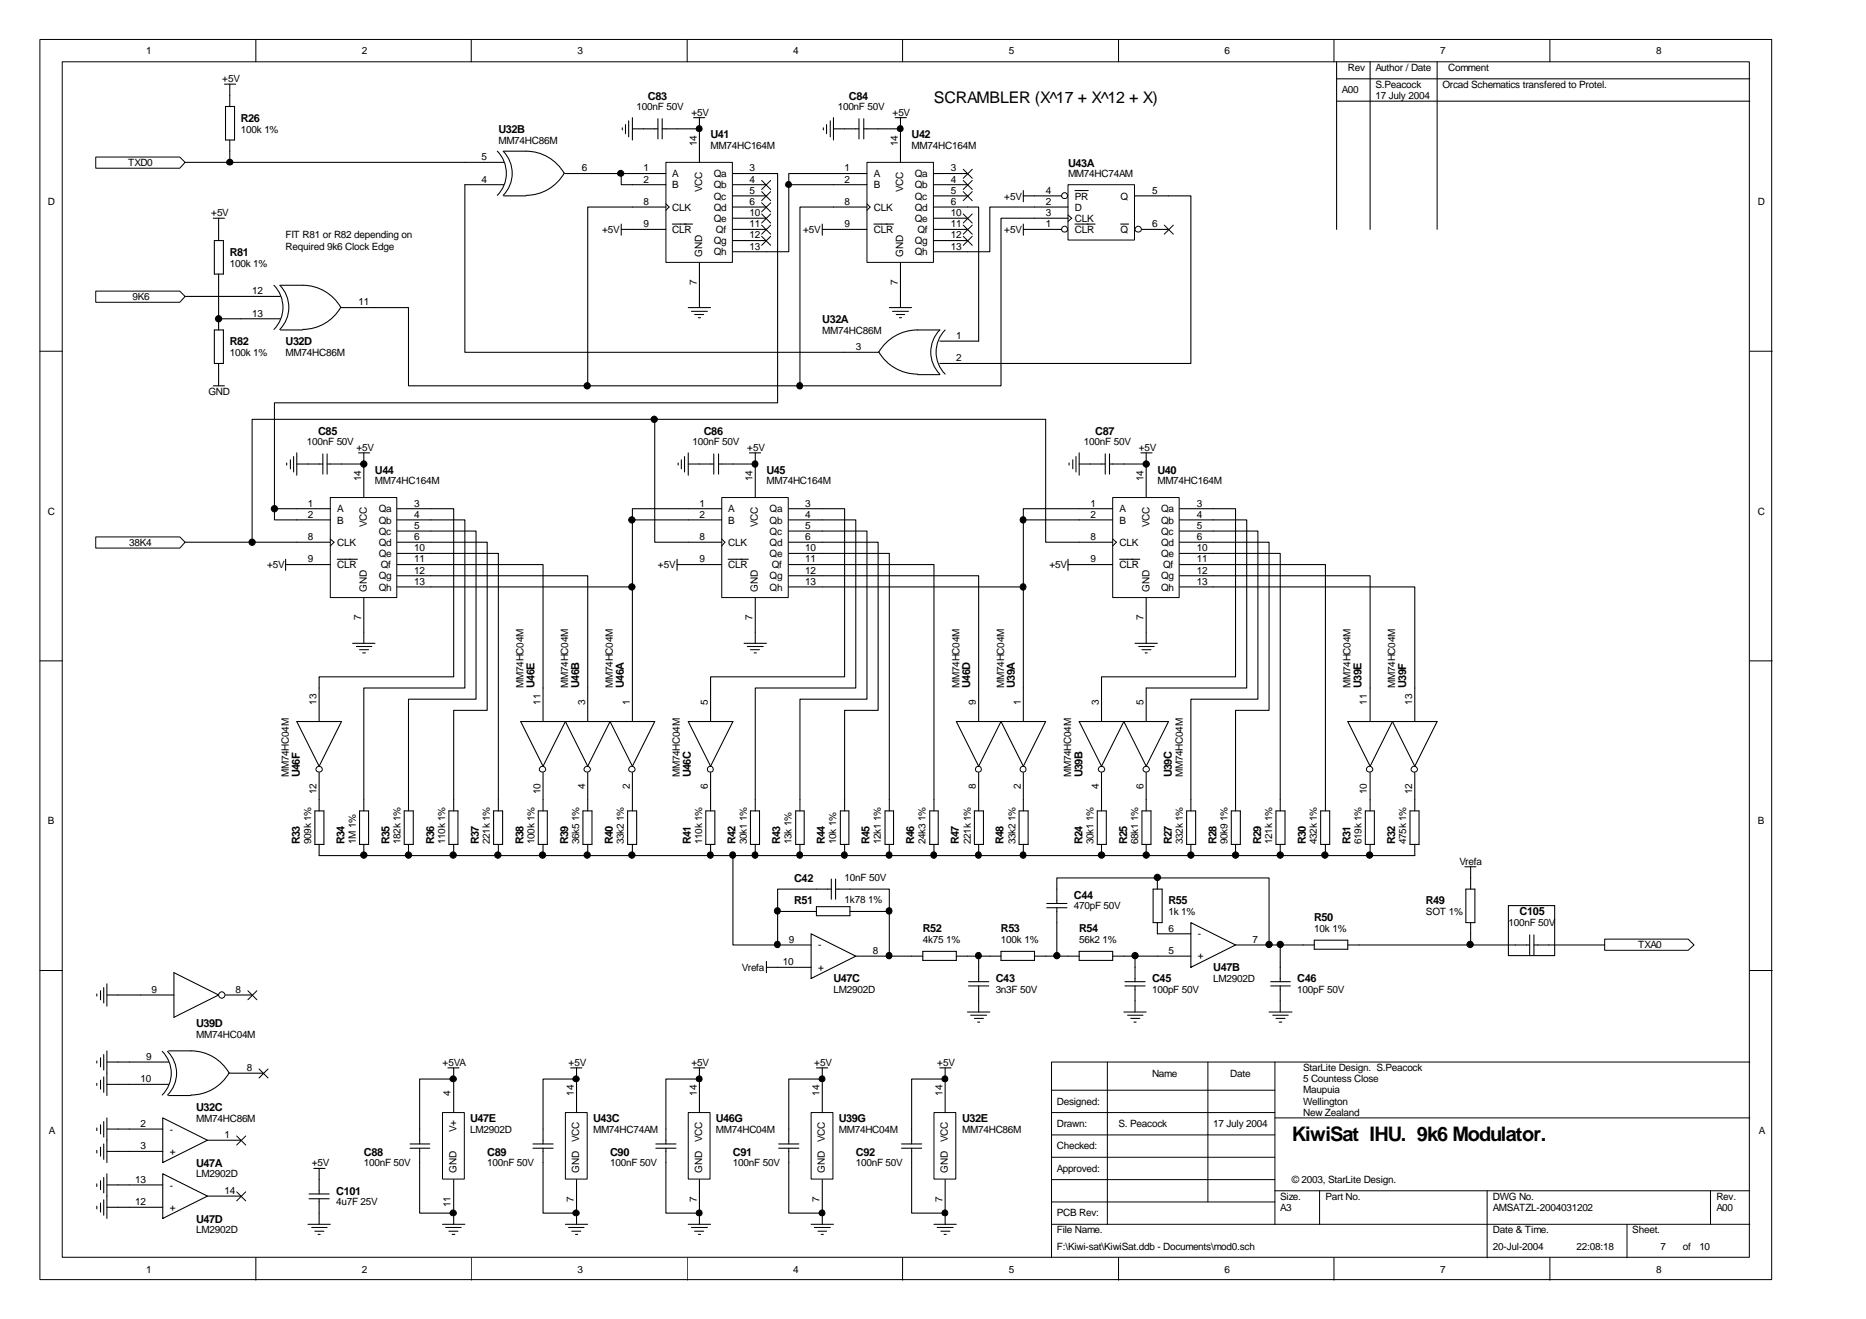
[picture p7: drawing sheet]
<svg xmlns="http://www.w3.org/2000/svg" width="297mm" height="210mm" viewBox="0 0 297 210" stroke-linecap="round" stroke-linejoin="round" font-family="sans-serif">
<g fill="none" stroke="#000" stroke-width=".16">
<path d="M6.3 6.3h275.7v197.3h-275.7zM9.9 9.8h268.6v190.3h-268.6zM40.7 6.3v3.5M75 6.3v3.5M109.4 6.3v3.5M143.7 6.3v3.5M178.1 6.3v3.5M212.3 6.3v3.5M228.8 9.8v26.7M246.7 6.3v3.5M6.3 55.9h3.6M278.6 55.9h3.5"/>
<path d="M6.3 105.2h3.6M278.6 105.2h3.5M6.3 154.4h3.6M278.6 154.4h3.5M167.4 173.5h35.5M167.4 177.1h35.5M176.3 169v25.8M192.3 169v22.3M202.9 177.9h75.7M202.9 169v25.8M278.6 169h-111.2v31.2M167.4 184.2h35.5"/>
<path d="M167.4 180.6h35.5M167.4 187.7h35.5M167.4 191.3h35.5M167.4 194.8h111.2M202.9 189.5h75.7M210.1 189.5v5.3M236.7 189.5v10.7M259 194.8v5.4M272.3 189.5v5.3M40.7 200.2v3.5M75 200.2v3.5M109.4 200.2v3.5"/>
<path d="M143.7 200.2v3.5M178.1 200.2v3.5M212.3 200.2v3.5M246.7 200.2v3.5"/>
</g>
<path d="M212.8 9.8v26.7M212.8 12.5h65.8M218.1 9.8v26.7" fill="none" stroke="#000" stroke-width=".17"/>
<g fill="#fff" stroke="#000" stroke-width=".16">
<path d="M15.2 85.4h13.4l.9 .9-.9 .9h-13.4z" fill-rule="evenodd"/>
<path d="M15.2 25h13.4l.9 .8-.9 1h-13.4z" fill-rule="evenodd"/>
<path d="M255.4 149.5h13.3l1 .9-1 .8h-13.3z" fill-rule="evenodd"/>
<path d="M15.2 46.3h13.4l.9 .9-.9 .9h-13.4z" fill-rule="evenodd"/>
</g>
<path d="M106.1 25.9h10.5v15.9h-10.5z" fill="#fff"/>
<path d="M106 25.8h10.6v16h-10.6zM106 32.4l.5 .5-.5 .6" fill="none" stroke="#000" stroke-width=".16"/>
<g fill="none" stroke="#000" stroke-width=".17">
<path d="M99.6 19.8v1.5M100.1 19.2v2.6M100.7 18.7v3.6M104.7 18.9v3.2M105.4 18.9v3.2M110.4 18.7h1.8M111.3 18.7v7.1M99.1 20.3v.4M100.7 27.6h5.3M100.7 29.4h5.3M100.7 32.9h5.3M100.7 36.5h5.3"/>
<path d="M100.7 20.5h4M105.4 20.5h5.9M107 35.7h3.2M116.7 27.6h5.3M116.7 29.4h5.3M116.7 32.9h5.3M116.7 36.5h5.3M116.7 31.2h5.3M116.7 34.7h5.3M116.7 38.3h5.3M109.6 49h3.5M110.1 49.5h2.5"/>
<path d="M110.6 50.1h1.4M111.2 50.6h.3M111.3 41.8v7.2M116.7 40.1h5.3"/>
</g>
<path d="M138.1 25.9h10.5v15.9h-10.5z" fill="#fff"/>
<g fill="none" stroke="#000" stroke-width=".16">
<path d="M121.2 28.7l1.5 1.5M121.2 30.5l1.5 1.4M121.2 32.3l1.5 1.4M121.2 34.1l1.5 1.4M121.2 35.8l1.5 1.5M121.2 37.6l1.5 1.4M122.7 28.7l-1.5 1.5M122.7 30.5l-1.5 1.4M122.7 32.3l-1.5 1.4M122.7 34.1l-1.5 1.4M122.7 35.8l-1.5 1.5M122.7 37.6l-1.5 1.4"/>
<path d="M138 25.8h10.6v16h-10.6zM138 32.4l.5 .5-.5 .6M153.3 26.9l1.5 1.5M153.3 28.7l1.5 1.5M153.3 30.5l1.5 1.4M153.3 34.1l1.5 1.4M153.3 35.8l1.5 1.5M153.3 37.6l1.5 1.4M154.8 26.9l-1.5 1.5M154.8 28.7l-1.5 1.5M154.8 30.5l-1.5 1.4M154.8 34.1l-1.5 1.4"/>
<path d="M154.8 35.8l-1.5 1.5M154.8 37.6l-1.5 1.4"/>
</g>
<g fill="none" stroke="#000" stroke-width=".17">
<path d="M35.7 13.4h1.8M35.9 16.9h1.4v5.4h-1.4zM36.6 13.4v3.5M131.6 19.8v1.5M132.2 19.2v2.6M132.7 18.7v3.6M136.7 18.9v3.2M137.5 18.9v3.2M142.5 18.7h1.8M143.3 18.7v7.1M29.5 25.8h50.7M36.6 22.3v3.5"/>
<path d="M74 29.4h6.2M79.2 24.1a5 5 0 0 1 0 7M80.1 24.1a5 5 0 0 1 0 7M80.2 24.1a13.4 13.4 0 0 1 6 .4 7.1 7.1 0 0 1 3.6 3.1M80.2 31.2h3.5M89.8 27.5a7 7 0 0 1-6.1 3.6M90 27.6h10.7M98.9 27.6v1.8h1.8M98.9 36.5h1.8M98.9 35.7v1.7M122 27.6h1.8v36.5h-80.1v18.6h3.5M125.6 29.4h12.4"/>
<path d="M130.9 36.5h7.1M130.9 35.7v1.7M131.1 20.3v.4M132.7 20.5h4M137.5 20.5h5.8M138 27.6h-12.4v12.5h-3.6M138 32.9h-10.7v28.5M139.1 35.7h3.1M148.7 27.6h5.3M148.7 29.4h5.3M148.7 32.9h5.3M148.7 36.5h5.3"/>
<path d="M148.7 31.2h5.3M148.7 34.7h5.3M148.7 38.3h5.3M38.4 47.2h6.2M38.4 50.7h6.2M43.6 45.4a5 5 0 0 1 0 7M44.5 45.4a5 5 0 0 1 0 7M44.6 45.4a13.4 13.4 0 0 1 6 .4 7.1 7.1 0 0 1 3.7 3.2M44.6 52.5h3.6M54.3 48.9a7 7 0 0 1-6.1 3.5M54.4 49h5.3M134.5 56.1h5.3"/>
<path d="M139.9 56.1a7.1 7.1 0 0 1 6.1-3.6h3.6a5 5 0 0 0 0 7M139.9 56a7.1 7.1 0 0 0 6.1 3.5M141.6 49h3.5M142.1 49.5h2.5M142.7 50.1h1.3M143.2 50.6h.3M143.3 41.8v7.2M146 59.6h3.6M148.7 40.1h5.3M149.6 54.3h6.2M149.6 57.8h6.2M150.5 52.5a5 5 0 0 0 0 7"/>
</g>
<path d="M148.8 177.1h3.3v10.5h-3.3z" fill="#fff"/>
<path d="M148.7 177.1h3.4v10.5h-3.4z" fill="none" stroke="#000" stroke-width=".16"/>
<g fill="none" stroke="#000" stroke-width=".17">
<path d="M34 34.7h1.7M34.1 38.3h1.5v5.3h-1.5zM34.8 34.7v3.6M74 29.4v26.7h60.5M100.7 32.9h-7.1v28.5M164.7 34.7h-5.4v26.7h-94.3v-12.4h-5.3M29.5 47.2h8.9M34.1 52.5h1.5v5.3h-1.5zM34.8 43.6v7.1h3.6M34.8 50.7v1.8M34.8 57.8v3.6M34 61.4h1.7"/>
<path d="M149.6 169.9h1.8M150.5 171.7h-5.4v10.3M150.5 169.9v7.2M143.5 182.7h3.2M143.5 182h3.2M145.1 182.7v10.4h5.4M148.7 194.8h3.5M149.2 195.3h2.5M149.8 195.9h1.4M150.3 196.4h.3M150.5 187.7v7.1"/>
</g>
<path d="M170.1 29.5h10.5v8.7h-10.5z" fill="#fff"/>
<g fill="none" stroke="#000" stroke-width=".16">
<path d="M170 29.4h10.6v8.8h-10.6zM170 34.2l.6 .5-.6 .5M185.3 35.8l1.5 1.5M186.8 35.8l-1.5 1.5"/>
<circle cx="169.5" cy="36.5" r=".47"/>
<circle cx="169.5" cy="31.1" r=".47"/>
<circle cx="181.2" cy="36.5" r=".48"/>
</g>
<path d="M154 32.9h1.8v21.4M162.9 31.2h6.1M162.9 36.5h6.1M162.9 30.3v1.8M162.9 35.7v1.7M164.7 34.7h5.3M170 32.9h-12.4v7.2h-3.6M171.1 30.3h2.1M171.1 35.7h3.2M178.4 35.7h1.3M180.7 31.2h8.9v26.6h-33.8M181.8 36.5h4.2" fill="none" stroke="#000" stroke-width=".17"/>
<path d="M52.7 79.3h10.5v15.8h-10.5z" fill="#fff"/>
<path d="M52.6 79.2h10.6v15.9h-10.6zM52.6 85.8l.6 .5-.6 .6" fill="none" stroke="#000" stroke-width=".16"/>
<g fill="none" stroke="#000" stroke-width=".17">
<path d="M45.6 73.7v.3M46.2 73.2v1.4M46.7 72.7v2.4M47.2 73.8h4.2M47.2 72.1v3.5M51.4 72.2v3.3M52.1 73.8h5.8M52.1 72.2v3.3M57.1 72.1h1.7M57.9 72.1v7.1M166.5 66.7h-126.4v19.6M29.5 86.3h23.1"/>
<path d="M43.7 81h8.9M45.5 89.8h7.1M45.5 89v1.8M47.2 82.7h5.4M53.7 89h3.2M57.9 95.2v7.2M63.2 81h5.4M63.2 82.7h5.4M63.2 86.3h5.4M63.2 89.8h5.4M63.2 84.5h5.4M63.2 88.1h5.4"/>
<path d="M63.2 91.6h5.4M63.2 93.4h5.4M56.1 102.4h3.6M56.7 102.9h2.5M57.2 103.4h1.5M57.7 103.9h.5"/>
</g>
<path d="M115 79.3h10.5v15.8h-10.5z" fill="#fff"/>
<path d="M114.9 79.2h10.6v15.9h-10.6zM114.9 85.8l.5 .5-.5 .6" fill="none" stroke="#000" stroke-width=".16"/>
<g fill="none" stroke="#000" stroke-width=".17">
<path d="M107.9 73.7v.3M108.5 73.2v1.4M109 72.7v2.4M109.6 73.8h4M109.6 72.1v3.5M113.6 72.2v3.3M114.4 73.8h5.8M114.4 72.2v3.3M119.3 72.1h1.8M120.2 72.1v7.1M107.8 89.8h7.1M107.8 89v1.8"/>
<path d="M109.6 82.7h5.3M109.6 86.3h5.3M114.9 81h-14.2v12.4h-32.1M115.9 89h3.2M120.2 95.2v7.2M125.6 81h5.3M125.6 82.7h5.3M125.6 86.3h5.3M125.6 89.8h5.3M125.6 84.5h5.3M125.6 88.1h5.3M125.6 91.6h5.3"/>
<path d="M125.6 93.4h5.3M118.4 102.4h3.6M119 102.9h2.5M119.5 103.4h1.4M120.1 103.9h.3"/>
</g>
<path d="M177.2 79.3h10.5v15.8h-10.5z" fill="#fff"/>
<g fill="none" stroke="#000" stroke-width=".16">
<path d="M177.1 79.2h10.6v15.9h-10.6zM177.1 85.8l.6 .5-.6 .6"/>
<circle cx="50.8" cy="122.4" r=".48"/>
<circle cx="86.4" cy="122.4" r=".48"/>
<circle cx="93.5" cy="122.4" r=".48"/>
<circle cx="100.6" cy="122.4" r=".48"/>
<circle cx="113.1" cy="122.4" r=".47"/>
<circle cx="155.7" cy="122.4" r=".47"/>
<circle cx="162.9" cy="122.4" r=".47"/>
<circle cx="175.4" cy="122.4" r=".48"/>
<circle cx="182.5" cy="122.4" r=".48"/>
<circle cx="218" cy="122.4" r=".48"/>
<circle cx="225.2" cy="122.4" r=".48"/>
</g>
<g fill="none" stroke="#000" stroke-width=".17">
<path d="M104.2 66.7v19.6h5.4M166.5 66.7v19.6h10.6M170.2 73.7v.3M170.8 73.2v1.4M171.3 72.7v2.4M171.8 73.8h4.1M171.8 72.1v3.5M175.9 72.2v3.3M176.6 73.8h5.9M176.6 72.2v3.3M181.6 72.1h1.8M182.5 72.1v7.1"/>
<path d="M68.6 81h3.6v26.7h-21.4v7.1M68.6 82.7h5.4v26.8h-16.1v19.5M68.6 84.5h7.2v26.8h-10.8v17.7M68.6 86.3h9v26.7h-5.4v16M68.6 88.1h10.7v40.9M68.6 89.8h17.8v25M68.6 91.6h25v23.2M100.7 82.7h8.9M100.7 93.4v21.4M130.9 81h3.6v26.7h-21.4v7.1M130.9 82.7h5.3v26.8h-16v19.5M130.9 84.5h7.1v26.8h-10.7v17.7"/>
<path d="M130.9 86.3h8.9v26.7h-5.3v16M130.9 88.1h10.7v40.9M130.9 89.8h17.8v39.2M130.9 91.6h24.9v23.2M162.9 82.7h14.2M162.9 93.4v21.4M170 89.8h7.1M170 89v1.8M177.1 81h-14.2v12.4h-32M178.2 89h3.2M182.5 95.2v7.2M187.8 81h8.9v26.7h-21.4v7.1"/>
<path d="M187.8 82.7h10.7v26.8h-16v5.3M187.8 84.5h12.4v26.8h-10.6v17.7M187.8 86.3h14.2v26.7h-5.3v16M187.8 88.1h16v40.9M187.8 89.8h23.2v39.2M187.8 91.6h30.3v23.2M187.8 93.4h37.4v21.4M47.2 114.8h7.2l-3.6 7.1zM82.9 114.8h21.3l-3.5 7.1-3.6-7.1-3.5 7.1-3.6-7.1-3.6 7.1zM109.6 114.8h7.1l-3.6 7.1zM152.2 114.8h14.3l-3.6 7.1-3.6-7.1-3.5 7.1zM171.8 114.8h14.2l-3.5 7.1-3.6-7.1-3.6 7.1z"/>
<path d="M180.7 102.4h3.5M181.3 102.9h2.4M181.8 103.4h1.4M182.3 103.9h.3M214.5 114.8h14.3l-3.6 7.1-3.5-7.1-3.6 7.1zM50.1 129h1.5v5.4h-1.5zM50.8 123v6M50.8 134.4v1.8h174.4v-1.8M57.2 129h1.5v5.4h-1.5zM57.9 134.4v1.8M64.3 129h1.5v5.4h-1.5zM65 134.4v1.8"/>
<path d="M71.5 129h1.4v5.4h-1.4zM72.2 134.4v1.8M78.6 129h1.4v5.4h-1.4zM79.3 134.4v1.8M85.7 129h1.4v5.4h-1.4zM86.4 123v6M86.4 134.4v1.8M92.8 129h1.4v5.4h-1.4zM93.6 123v6M93.6 134.4v1.8M99.9 129h1.4v5.4h-1.4zM100.7 123v6"/>
<path d="M100.7 134.4v1.8M112.4 129h1.4v5.4h-1.4zM113.1 123v6M113.1 134.4v1.8M119.5 129h1.4v5.4h-1.4zM120.2 134.4v1.8M126.7 129h1.3v5.4h-1.3zM127.3 134.4v1.8M132.3 139.9v3.2M133 139.9v3.2M133.8 129h1.3v5.4h-1.3zM134.5 134.4v1.8"/>
<path d="M140.9 129h1.3v5.4h-1.3zM141.6 134.4v1.8M148 129h1.4v5.4h-1.4zM148.7 134.4v1.8M155.1 129h1.4v5.4h-1.4zM155.8 123v6M155.8 134.4v1.8M162.2 129h1.5v5.4h-1.5zM162.9 123v6M162.9 134.4v1.8M174.7 129h1.4v5.4h-1.4zM175.3 123v6"/>
<path d="M175.3 134.4v1.8M181.8 129h1.4v5.4h-1.4zM182.5 123v6M182.5 134.4v1.8M184.2 139.7v1.8M188.9 129h1.4v5.4h-1.4zM189.6 134.4v1.8M196 129h1.4v5.4h-1.4zM196.7 134.4v1.8M203.1 129h1.5v5.4h-1.5zM203.8 134.4v1.8M210.2 129h1.5v5.4h-1.5z"/>
<path d="M211 134.4v1.8M217.3 129h1.5v5.4h-1.5zM218.1 123v6M218.1 134.4v1.8M224.5 129h1.4v5.4h-1.4zM225.2 123v6M233.2 137.9h1.7M234.1 137.9v3.6M122 153.9h7.1M122 153v1.8M123.8 145h6.2M129.1 148.6l7.1 3.6-7.1 3.5z"/>
<path d="M130 144.3h5.3v1.4h-5.3zM132.3 141.5h-8.5v8.9h5.3M133 141.5h8.6v10.7M135.3 145h6.3M136.2 152.2h10.7M146.9 151.4h5.3v1.4h-5.3zM152.2 152.2h7.1M154.2 156.9h3.2M154.2 156.2h3.2M155.8 152.2v4M155.8 156.9v4.2M159.3 151.4h5.4v1.4h-5.4z"/>
<path d="M164.7 152.2h7.1M166.6 143.8h3.2M166.6 144.5h3.2M168.2 143.8v-4.1h33.8v10.7M168.2 144.5v7.7M171.8 151.4h5.3v1.4h-5.3zM177.1 152.2h12.5M179.1 156.9h3.2M179.1 156.2h3.2M180.7 152.2v4M180.7 156.9v4.2M183.6 141.5h1.4v5.3h-1.4z"/>
<path d="M184.2 146.8v1.8h5.4M189.6 146.8l7.1 3.6-7.1 3.5zM196.7 150.4h12.5M202.3 156.9h3.1M202.3 156.2h3.1M203.8 150.4v5.8M203.8 156.9v4.2M209.2 149.6h5.3v1.5h-5.3zM214.5 150.4h26.7M233.3 141.5h1.5v5.3h-1.5zM234.1 146.8v3.6M154 161.1h3.6"/>
<path d="M154.5 161.6h2.6M155.1 162.1h1.4M155.6 162.7h.4M178.9 161.1h3.6M179.5 161.6h2.4M180 162.1h1.4M180.5 162.7h.3M202 161.1h3.7M202.6 161.6h2.5M203.1 162.1h1.5M203.6 162.7h.4"/>
</g>
<path d="M129.2 177.1h3.4v10.5h-3.4z" fill="#fff"/>
<path d="M129.1 177.1h3.5v10.5h-3.5z" fill="none" stroke="#000" stroke-width=".16"/>
<path d="M130 169.9h1.7M130.9 171.7h-5.3v10.3M130.9 169.9v7.2M124 182.7h3.2M124 182h3.2M125.6 182.7v10.4h5.3M129.1 194.8h3.6M129.6 195.3h2.6M130.2 195.9h1.4M130.7 196.4h.4M130.9 187.7v7.1" fill="none" stroke="#000" stroke-width=".17"/>
<path d="M109.6 177.1h3.4v10.5h-3.4z" fill="#fff"/>
<path d="M109.6 177.1h3.4v10.5h-3.4z" fill="none" stroke="#000" stroke-width=".16"/>
<path d="M110.4 169.9h1.8M111.3 171.7h-5.3v10.3M111.3 169.9v7.2M104.4 182.7h3.2M104.4 182h3.2M106 182.7v10.4h5.3M109.6 194.8h3.5M110.1 195.3h2.5M110.6 195.9h1.4M111.2 196.4h.3M111.3 187.7v7.1" fill="none" stroke="#000" stroke-width=".17"/>
<path d="M70.5 177.1h3.4v10.5h-3.4z" fill="#fff"/>
<path d="M41.2 170.1l1.5 1.4M42.7 170.1l-1.5 1.4M70.4 177.1h3.5v10.5h-3.5zM37.7 189.7l1.4 1.4M37.7 180.8l1.4 1.4M39.1 189.7l-1.4 1.4M39.1 180.8l-1.4 1.4" fill="none" stroke="#000" stroke-width=".16"/>
<g fill="none" stroke="#000" stroke-width=".17">
<path d="M15.4 168.8v.4M15.4 172.4v.3M15.4 179.5v.4M16 168.3v1.5M16 171.9v1.4M16 179v1.4M16.5 167.8v2.5M16.5 171.4v2.4M16.5 178.5v2.4M17 179.7h1.8M17 167.2v7.1M17 177.9v7.1"/>
<path d="M17 169h1.8M17 172.6h1.8M20.6 179.7h5.3M20.6 169h6.2M20.6 172.6h6.2M25.8 167.3a4.9 4.9 0 0 1 0 7M25.9 177.9l7.1 3.6-7.1 3.5zM26.7 167.3a4.9 4.9 0 0 1 0 7M26.8 167.2a13.4 13.4 0 0 1 6 .5 7.1 7.1 0 0 1 3.7 3.1M26.8 174.3h3.6M36.5 170.7a7 7 0 0 1-6.1 3.6M36.6 170.8h5.3"/>
<path d="M71.3 169.9h1.8M72.2 171.7h-5.4v10.3M72.2 169.9v7.2M15.4 183.1v.4M15.4 188.4v.4M15.4 192v.4M16 182.6v1.4M16 187.9v1.4M16 191.4v1.5M16.5 182v2.5M16.5 187.4v2.4M16.5 190.9v2.5"/>
<path d="M17 183.2h1.8M17 192.1h1.8M17 188.6h1.8M17 186.8v7.1M20.6 183.2h5.3M20.6 192.1h5.3M20.6 188.6h5.3M25.9 186.8l7.1 3.5-7.1 3.6zM33 181.5h5.4M33 190.3h5.4M65.3 182.7h3.1M65.3 182h3.1"/>
<path d="M66.8 182.7v10.4h5.4M70.4 194.8h3.6M71 195.3h2.4M71.5 195.9h1.4M72 196.4h.4M72.2 187.7v7.1"/>
</g>
<path d="M90.1 177.1h3.4v10.5h-3.4z" fill="#fff"/>
<g fill="none" stroke="#000" stroke-width=".16">
<path d="M39.5 157.7l1.4 1.4M40.9 157.7l-1.4 1.4M90 177.1h3.5v10.5h-3.5z"/>
<circle cx="35.3" cy="158.3" r=".5"/>
</g>
<g fill="none" stroke="#000" stroke-width=".17">
<path d="M212.8 16.1h65.8M116.7 136.2v14.2h7.1M15.4 158.2v.3M16 157.7v1.4M16.5 157.2v2.4M17 158.3h10.7M17 156.6v3.5M27.7 154.8l7.1 3.5-7.1 3.6zM35.9 158.3h4.2M240.1 144.1h7.4v8h-7.4zM241.2 150.4h2.3M243.5 148.8v3.2"/>
<path d="M244.2 150.4h11.2M244.2 148.8v3.2M18.8 169h1.8M18.8 172.6h1.8M18.8 179.7h1.8M90.8 169.9h1.8M91.8 171.7h-5.4v10.3M91.8 169.9v7.2M18.8 183.2h1.8M18.8 188.6h1.8M18.8 192.1h1.8M49 194.8h3.6"/>
<path d="M49.2 190.8h3.2M49.2 190h3.2M49.6 195.3h2.5M50 185.9h1.7M50.1 195.9h1.5M50.6 196.4h.4M50.8 185.9v4.1M50.8 190.8v4M84.8 182.7h3.3M84.8 182h3.3M86.4 182.7v10.4h5.4M90 194.8h3.6"/>
<path d="M90.5 195.3h2.5M91 195.9h1.5M91.6 196.4h.3M91.8 187.7v7.1"/>
</g>
<g fill="#000" stroke="#000" stroke-width=".16">
<circle cx="36.6" cy="25.8" r=".48"/>
<circle cx="98.8" cy="27.6" r=".48"/>
<circle cx="111.3" cy="20.5" r=".47"/>
<circle cx="125.5" cy="29.4" r=".47"/>
<circle cx="143.3" cy="20.5" r=".47"/>
<circle cx="34.8" cy="50.7" r=".5"/>
<circle cx="57.9" cy="73.8" r=".5"/>
<circle cx="93.5" cy="61.4" r=".5"/>
<circle cx="104.1" cy="66.7" r=".5"/>
<circle cx="120.2" cy="73.8" r=".49"/>
<circle cx="127.3" cy="61.4" r=".49"/>
<circle cx="182.5" cy="73.8" r=".5"/>
<circle cx="40.1" cy="86.3" r=".5"/>
<circle cx="43.7" cy="81" r=".5"/>
<circle cx="100.6" cy="82.7" r=".5"/>
<circle cx="100.6" cy="93.4" r=".5"/>
<circle cx="162.8" cy="93.4" r=".49"/>
<circle cx="162.8" cy="82.7" r=".49"/>
<circle cx="57.9" cy="136.1" r=".5"/>
<circle cx="65" cy="136.1" r=".5"/>
<circle cx="72.1" cy="136.1" r=".5"/>
<circle cx="79.3" cy="136.1" r=".5"/>
<circle cx="86.4" cy="136.1" r=".5"/>
<circle cx="93.5" cy="136.1" r=".5"/>
<circle cx="100.6" cy="136.1" r=".5"/>
<circle cx="113.1" cy="136.1" r=".49"/>
<circle cx="116.6" cy="136.1" r=".49"/>
<circle cx="120.2" cy="136.1" r=".49"/>
<circle cx="127.3" cy="136.1" r=".49"/>
<circle cx="134.4" cy="136.1" r=".49"/>
<circle cx="141.5" cy="136.1" r=".49"/>
<circle cx="148.6" cy="136.1" r=".49"/>
<circle cx="155.7" cy="136.1" r=".49"/>
<circle cx="162.8" cy="136.1" r=".49"/>
<circle cx="175.4" cy="136.1" r=".5"/>
<circle cx="182.5" cy="136.1" r=".5"/>
<circle cx="184.2" cy="139.6" r=".5"/>
<circle cx="189.6" cy="136.1" r=".5"/>
<circle cx="196.7" cy="136.1" r=".5"/>
<circle cx="203.8" cy="136.1" r=".5"/>
<circle cx="210.9" cy="136.1" r=".5"/>
<circle cx="218" cy="136.1" r=".5"/>
<circle cx="123.7" cy="145" r=".49"/>
<circle cx="123.7" cy="150.3" r=".49"/>
<circle cx="141.5" cy="145" r=".49"/>
<circle cx="141.5" cy="152.1" r=".49"/>
<circle cx="155.7" cy="152.1" r=".49"/>
<circle cx="168.2" cy="152.1" r=".5"/>
<circle cx="180.7" cy="152.1" r=".5"/>
<circle cx="202" cy="150.3" r=".5"/>
<circle cx="203.8" cy="150.3" r=".5"/>
<circle cx="234" cy="150.3" r=".5"/>
<circle cx="72.2" cy="171.7" r=".48"/>
<circle cx="91.7" cy="171.7" r=".48"/>
<circle cx="111.3" cy="171.7" r=".47"/>
<circle cx="130.9" cy="171.7" r=".47"/>
<circle cx="150.4" cy="171.7" r=".47"/>
<circle cx="72.2" cy="193" r=".48"/>
<circle cx="91.7" cy="193" r=".48"/>
<circle cx="111.3" cy="193" r=".47"/>
<circle cx="130.9" cy="193" r=".47"/>
<circle cx="150.4" cy="193" r=".47"/>
</g>
<text font-size="3.2" x="205.7" y="181.5">KiwiSat IHU. 9k6 Modulator.</text>
<text font-size="2.5" x="148.7" y="16.4">SCRAMBLER (X^17 + X^12 + X)</text>
<g font-size="1.8">
<text x="103.1" y="15.8">C83</text>
<text x="135.1" y="15.8">C84</text>
<text x="38.4" y="19.4">R26</text>
<text x="79.3" y="21.2">U32B</text>
<text x="113.1" y="22">U41</text>
<text x="145.1" y="22">U42</text>
<text x="170" y="26.5">U43A</text>
<text x="36.6" y="40.7">R81</text>
<text x="130.9" y="51.4">U32A</text>
<text x="36.6" y="55">R82</text>
<text x="45.5" y="55">U32D</text>
<text x="50.6" y="69.2">C85</text>
<text x="112" y="69.2">C86</text>
<text x="174.3" y="69.2">C87</text>
<text x="59.7" y="75.4">U44</text>
<text x="122" y="75.4">U45</text>
<text x="184.2" y="75.4">U40</text>
<text x="85.1" y="109.5" transform="rotate(-90 85.1 109.5)">U46E</text>
<text x="92.2" y="109.5" transform="rotate(-90 92.2 109.5)">U46B</text>
<text x="99.3" y="109.5" transform="rotate(-90 99.3 109.5)">U46A</text>
<text x="154.4" y="109.5" transform="rotate(-90 154.4 109.5)">U46D</text>
<text x="161.5" y="109.5" transform="rotate(-90 161.5 109.5)">U39A</text>
<text x="216.7" y="109.5" transform="rotate(-90 216.7 109.5)">U39E</text>
<text x="223.9" y="109.5" transform="rotate(-90 223.9 109.5)">U39F</text>
<text x="47.8" y="123.7" transform="rotate(-90 47.8 123.7)">U46F</text>
<text x="110" y="123.7" transform="rotate(-90 110 123.7)">U46C</text>
<text x="172.3" y="123.7" transform="rotate(-90 172.3 123.7)">U39B</text>
<text x="186.5" y="123.7" transform="rotate(-90 186.5 123.7)">U39C</text>
<text x="47.8" y="134.4" transform="rotate(-90 47.8 134.4)">R33</text>
<text x="54.9" y="134.4" transform="rotate(-90 54.9 134.4)">R34</text>
<text x="62" y="134.4" transform="rotate(-90 62 134.4)">R35</text>
<text x="69.1" y="134.4" transform="rotate(-90 69.1 134.4)">R36</text>
<text x="76.2" y="134.4" transform="rotate(-90 76.2 134.4)">R37</text>
<text x="83.3" y="134.4" transform="rotate(-90 83.3 134.4)">R38</text>
<text x="90.4" y="134.4" transform="rotate(-90 90.4 134.4)">R39</text>
<text x="97.5" y="134.4" transform="rotate(-90 97.5 134.4)">R40</text>
<text x="110" y="134.4" transform="rotate(-90 110 134.4)">R41</text>
<text x="117.1" y="134.4" transform="rotate(-90 117.1 134.4)">R42</text>
<text x="124.2" y="134.4" transform="rotate(-90 124.2 134.4)">R43</text>
<text x="131.3" y="134.4" transform="rotate(-90 131.3 134.4)">R44</text>
<text x="138.4" y="134.4" transform="rotate(-90 138.4 134.4)">R45</text>
<text x="145.5" y="134.4" transform="rotate(-90 145.5 134.4)">R46</text>
<text x="152.7" y="134.4" transform="rotate(-90 152.7 134.4)">R47</text>
<text x="159.8" y="134.4" transform="rotate(-90 159.8 134.4)">R48</text>
<text x="172.3" y="134.4" transform="rotate(-90 172.3 134.4)">R24</text>
<text x="179.4" y="134.4" transform="rotate(-90 179.4 134.4)">R25</text>
<text x="186.5" y="134.4" transform="rotate(-90 186.5 134.4)">R27</text>
<text x="193.6" y="134.4" transform="rotate(-90 193.6 134.4)">R28</text>
<text x="200.7" y="134.4" transform="rotate(-90 200.7 134.4)">R29</text>
<text x="207.9" y="134.4" transform="rotate(-90 207.9 134.4)">R30</text>
<text x="215" y="134.4" transform="rotate(-90 215 134.4)">R31</text>
<text x="222.1" y="134.4" transform="rotate(-90 222.1 134.4)">R32</text>
<text x="126.4" y="143.9">R51</text>
<text x="126.4" y="140.3">C42</text>
<text x="170.9" y="143">C44</text>
<text x="186" y="143.9">R55</text>
<text x="227" y="143.9">R49</text>
<text x="146.9" y="148.4">R52</text>
<text x="159.3" y="148.4">R53</text>
<text x="171.8" y="148.4">R54</text>
<text x="209.2" y="146.6">R50</text>
<text x="241.9" y="145.6">C105</text>
<text x="193.1" y="154.5">U47B</text>
<text x="132.7" y="156.3">U47C</text>
<text x="158.5" y="156.3">C43</text>
<text x="183.4" y="156.3">C45</text>
<text x="206.5" y="156.3">C46</text>
<text x="31.2" y="163.4">U39D</text>
<text x="31.2" y="176.8">U32C</text>
<text x="74.8" y="178.6">U47E</text>
<text x="94.4" y="178.6">U43C</text>
<text x="114" y="178.6">U46G</text>
<text x="133.5" y="178.6">U39G</text>
<text x="153.2" y="178.6">U32E</text>
<text x="31.2" y="185.7">U47A</text>
<text x="57.9" y="183.9">C88</text>
<text x="77.6" y="183.9">C89</text>
<text x="97.1" y="183.9">C90</text>
<text x="116.7" y="183.9">C91</text>
<text x="136.2" y="183.9">C92</text>
<text x="53.5" y="190.1">C101</text>
<text x="31.2" y="194.6">U47D</text>
</g>
<g font-size="1.6">
<text x="23.3" y="8.7">1</text>
<text x="57.6" y="8.7">2</text>
<text x="91.9" y="8.7">3</text>
<text x="126.2" y="8.7">4</text>
<text x="160.6" y="8.7">5</text>
<text x="194.9" y="8.7">6</text>
<text x="214.5" y="11.3">Rev</text>
<text x="218.9" y="11.3">Author / Date</text>
<text x="229.3" y="8.7">7</text>
<text x="230.5" y="11.3">Comment</text>
<text x="263.7" y="8.7">8</text>
<text x="35.4" y="13.1">+5V</text>
<text x="101.3" y="17.5">100nF 50V</text>
<text x="133.3" y="17.5">100nF 50V</text>
<text x="213.6" y="14.8">A00</text>
<text x="218.9" y="14">S.Peacock</text>
<text x="218.9" y="15.8">17 July 2004</text>
<text x="229.6" y="14">Orcad Schematics transfered to Protel.</text>
<text x="38.4" y="21.1">100k 1%</text>
<text x="79.3" y="22.9">MM74HC86M</text>
<text x="110.1" y="18.4">+5V</text>
<text x="110.9" y="23.2" transform="rotate(-90 110.9 23.2)">14</text>
<text x="113.1" y="23.7">MM74HC164M</text>
<text x="142.1" y="18.4">+5V</text>
<text x="142.9" y="23.2" transform="rotate(-90 142.9 23.2)">14</text>
<text x="145.1" y="23.7">MM74HC164M</text>
<text x="20.4" y="26.4">TXD0</text>
<text x="76.6" y="29.1">4</text>
<text x="76.6" y="25.5">5</text>
<text x="92.6" y="27.3">6</text>
<text x="102.4" y="27.3">1</text>
<text x="102.4" y="29.1">2</text>
<text x="107" y="28.2">A</text>
<text x="107" y="30">B</text>
<text x="113.6" y="28.2">Qa</text>
<text x="113.6" y="30">Qb</text>
<text x="119.3" y="27.3">3</text>
<text x="119.3" y="29.1">4</text>
<text x="134.5" y="27.3">1</text>
<text x="134.5" y="29.1">2</text>
<text x="139.1" y="28.2">A</text>
<text x="139.1" y="30">B</text>
<text x="145.6" y="28.2">Qa</text>
<text x="145.6" y="30">Qb</text>
<text x="151.4" y="27.3">3</text>
<text x="151.4" y="29.1">4</text>
<text x="170" y="28.2">MM74HC74AM</text>
<text x="7.6" y="32.6">D</text>
<text x="33.6" y="34.4">+5V</text>
<text x="102.4" y="32.6">8</text>
<text x="107" y="33.5">CLK</text>
<text x="111.8" y="30.5" transform="rotate(-90 111.8 30.5)">VCC</text>
<text x="113.6" y="31.8">Qc</text>
<text x="113.6" y="33.5">Qd</text>
<text x="113.6" y="35.3">Qe</text>
<text x="119.3" y="30.8">5</text>
<text x="119.3" y="32.6">6</text>
<text x="119.3" y="34.4">10</text>
<text x="134.5" y="32.6">8</text>
<text x="139.1" y="33.5">CLK</text>
<text x="143.8" y="30.5" transform="rotate(-90 143.8 30.5)">VCC</text>
<text x="145.6" y="31.8">Qc</text>
<text x="145.6" y="33.5">Qd</text>
<text x="145.6" y="35.3">Qe</text>
<text x="151.4" y="30.8">5</text>
<text x="151.4" y="32.6">6</text>
<text x="151.4" y="34.4">10</text>
<text x="159.9" y="31.8">+5V</text>
<text x="166.5" y="30.8">4</text>
<text x="166.5" y="34.4">3</text>
<text x="166.5" y="32.6">2</text>
<text x="171.1" y="31.8">PR</text>
<text x="171.1" y="35.3">CLK</text>
<text x="171.1" y="33.5">D</text>
<text x="178.4" y="31.8">Q</text>
<text x="183.4" y="30.8">5</text>
<text x="279.8" y="32.6">D</text>
<text x="45.5" y="37.9">FIT R81 or R82 depending on</text>
<text x="45.5" y="39.7">Required 9k6 Clock Edge</text>
<text x="95.8" y="37.1">+5V</text>
<text x="102.4" y="36.2">9</text>
<text x="107" y="37.1">CLR</text>
<text x="111.8" y="40.8" transform="rotate(-90 111.8 40.8)">GND</text>
<text x="113.6" y="38.9">Qg</text>
<text x="113.6" y="40.7">Qh</text>
<text x="114" y="37.1">Qf</text>
<text x="119.3" y="37.9">12</text>
<text x="119.3" y="39.7">13</text>
<text x="119.3" y="36.2">11</text>
<text x="127.8" y="37.1">+5V</text>
<text x="134.5" y="36.2">9</text>
<text x="139.1" y="37.1">CLR</text>
<text x="143.8" y="40.8" transform="rotate(-90 143.8 40.8)">GND</text>
<text x="145.6" y="38.9">Qg</text>
<text x="145.6" y="40.7">Qh</text>
<text x="146" y="37.1">Qf</text>
<text x="151.4" y="36.2">11</text>
<text x="151.4" y="37.9">12</text>
<text x="151.4" y="39.7">13</text>
<text x="159.9" y="37.1">+5V</text>
<text x="166.5" y="36.2">1</text>
<text x="171.1" y="37.1">CLR</text>
<text x="178.4" y="37.1">Q</text>
<text x="183.4" y="36.2">6</text>
<text x="21.1" y="47.8">9K6</text>
<text x="36.6" y="42.4">100k 1%</text>
<text x="40.1" y="46.8">12</text>
<text x="110.9" y="45.4" transform="rotate(-90 110.9 45.4)">7</text>
<text x="142.9" y="45.4" transform="rotate(-90 142.9 45.4)">7</text>
<text x="40.1" y="50.4">13</text>
<text x="57.1" y="48.6">11</text>
<text x="130.9" y="53.1">MM74HC86M</text>
<text x="152.2" y="53.9">1</text>
<text x="36.6" y="56.7">100k 1%</text>
<text x="45.5" y="56.7">MM74HC86M</text>
<text x="136.2" y="55.7">3</text>
<text x="152.2" y="57.5">2</text>
<text x="33.2" y="62.8">GND</text>
<text x="48.9" y="70.9">100nF 50V</text>
<text x="56.7" y="71.7">+5V</text>
<text x="110.2" y="70.9">100nF 50V</text>
<text x="119" y="71.7">+5V</text>
<text x="172.6" y="70.9">100nF 50V</text>
<text x="181.3" y="71.7">+5V</text>
<text x="57.5" y="76.6" transform="rotate(-90 57.5 76.6)">14</text>
<text x="59.7" y="77.1">MM74HC164M</text>
<text x="119.8" y="76.6" transform="rotate(-90 119.8 76.6)">14</text>
<text x="122" y="77.1">MM74HC164M</text>
<text x="182" y="76.6" transform="rotate(-90 182 76.6)">14</text>
<text x="184.2" y="77.1">MM74HC164M</text>
<text x="7.6" y="81.9">C</text>
<text x="49" y="80.6">1</text>
<text x="49" y="82.4">2</text>
<text x="53.7" y="81.5">A</text>
<text x="53.7" y="83.3">B</text>
<text x="58.4" y="83.8" transform="rotate(-90 58.4 83.8)">VCC</text>
<text x="60.3" y="81.5">Qa</text>
<text x="60.3" y="83.3">Qb</text>
<text x="66" y="80.6">3</text>
<text x="66" y="82.4">4</text>
<text x="111.3" y="80.6">1</text>
<text x="111.3" y="82.4">2</text>
<text x="115.9" y="81.5">A</text>
<text x="115.9" y="83.3">B</text>
<text x="120.6" y="83.8" transform="rotate(-90 120.6 83.8)">VCC</text>
<text x="122.5" y="81.5">Qa</text>
<text x="122.5" y="83.3">Qb</text>
<text x="128.2" y="80.6">3</text>
<text x="128.2" y="82.4">4</text>
<text x="173.6" y="80.6">1</text>
<text x="173.6" y="82.4">2</text>
<text x="178.2" y="81.5">A</text>
<text x="178.2" y="83.3">B</text>
<text x="183" y="83.8" transform="rotate(-90 183 83.8)">VCC</text>
<text x="184.8" y="81.5">Qa</text>
<text x="184.8" y="83.3">Qb</text>
<text x="190.5" y="80.6">3</text>
<text x="190.5" y="82.4">4</text>
<text x="279.8" y="81.9">C</text>
<text x="20.6" y="86.9">38K4</text>
<text x="49" y="86">8</text>
<text x="49" y="89.5">9</text>
<text x="53.7" y="86.9">CLK</text>
<text x="60.3" y="85.1">Qc</text>
<text x="60.3" y="86.9">Qd</text>
<text x="60.3" y="88.7">Qe</text>
<text x="66" y="89.5">11</text>
<text x="66" y="84.2">5</text>
<text x="66" y="86">6</text>
<text x="66" y="87.7">10</text>
<text x="111.3" y="86">8</text>
<text x="111.3" y="89.5">9</text>
<text x="115.9" y="86.9">CLK</text>
<text x="122.5" y="85.1">Qc</text>
<text x="122.5" y="86.9">Qd</text>
<text x="122.5" y="88.7">Qe</text>
<text x="128.2" y="84.2">5</text>
<text x="128.2" y="86">6</text>
<text x="128.2" y="87.7">10</text>
<text x="128.2" y="89.5">11</text>
<text x="173.6" y="86">8</text>
<text x="173.6" y="89.5">9</text>
<text x="178.2" y="86.9">CLK</text>
<text x="184.8" y="85.1">Qc</text>
<text x="184.8" y="86.9">Qd</text>
<text x="184.8" y="88.7">Qe</text>
<text x="190.5" y="84.2">5</text>
<text x="190.5" y="86">6</text>
<text x="190.5" y="87.7">10</text>
<text x="190.5" y="89.5">11</text>
<text x="42.5" y="90.4">+5V</text>
<text x="53.7" y="90.4">CLR</text>
<text x="58.4" y="94.2" transform="rotate(-90 58.4 94.2)">GND</text>
<text x="60.3" y="92.2">Qg</text>
<text x="60.3" y="94">Qh</text>
<text x="60.6" y="90.4">Qf</text>
<text x="66" y="91.3">12</text>
<text x="66" y="93.1">13</text>
<text x="104.7" y="90.4">+5V</text>
<text x="115.9" y="90.4">CLR</text>
<text x="120.6" y="94.2" transform="rotate(-90 120.6 94.2)">GND</text>
<text x="122.5" y="92.2">Qg</text>
<text x="122.5" y="94">Qh</text>
<text x="122.9" y="90.4">Qf</text>
<text x="128.2" y="91.3">12</text>
<text x="128.2" y="93.1">13</text>
<text x="167" y="90.4">+5V</text>
<text x="178.2" y="90.4">CLR</text>
<text x="183" y="94.2" transform="rotate(-90 183 94.2)">GND</text>
<text x="184.8" y="92.2">Qg</text>
<text x="184.8" y="94">Qh</text>
<text x="185.2" y="90.4">Qf</text>
<text x="190.5" y="91.3">12</text>
<text x="190.5" y="93.1">13</text>
<text x="57.5" y="98.7" transform="rotate(-90 57.5 98.7)">7</text>
<text x="119.8" y="98.7" transform="rotate(-90 119.8 98.7)">7</text>
<text x="182" y="98.7" transform="rotate(-90 182 98.7)">7</text>
<text x="50.4" y="112.1" transform="rotate(-90 50.4 112.1)">13</text>
<text x="83.3" y="109.5" transform="rotate(-90 83.3 109.5)">MM74HC04M</text>
<text x="86" y="112.1" transform="rotate(-90 86 112.1)">11</text>
<text x="90.4" y="109.5" transform="rotate(-90 90.4 109.5)">MM74HC04M</text>
<text x="93.1" y="112.1" transform="rotate(-90 93.1 112.1)">3</text>
<text x="97.5" y="109.5" transform="rotate(-90 97.5 109.5)">MM74HC04M</text>
<text x="100.2" y="112.1" transform="rotate(-90 100.2 112.1)">1</text>
<text x="112.7" y="112.1" transform="rotate(-90 112.7 112.1)">5</text>
<text x="152.7" y="109.5" transform="rotate(-90 152.7 109.5)">MM74HC04M</text>
<text x="155.4" y="112.1" transform="rotate(-90 155.4 112.1)">9</text>
<text x="159.9" y="109.5" transform="rotate(-90 159.9 109.5)">MM74HC04M</text>
<text x="162.5" y="112.1" transform="rotate(-90 162.5 112.1)">1</text>
<text x="174.9" y="112.1" transform="rotate(-90 174.9 112.1)">3</text>
<text x="182" y="112.1" transform="rotate(-90 182 112.1)">5</text>
<text x="215" y="109.5" transform="rotate(-90 215 109.5)">MM74HC04M</text>
<text x="217.6" y="112.1" transform="rotate(-90 217.6 112.1)">11</text>
<text x="222.1" y="109.5" transform="rotate(-90 222.1 109.5)">MM74HC04M</text>
<text x="224.8" y="112.1" transform="rotate(-90 224.8 112.1)">13</text>
<text x="46" y="123.7" transform="rotate(-90 46 123.7)">MM74HC04M</text>
<text x="93.1" y="125.5" transform="rotate(-90 93.1 125.5)">4</text>
<text x="100.2" y="125.5" transform="rotate(-90 100.2 125.5)">2</text>
<text x="108.2" y="123.7" transform="rotate(-90 108.2 123.7)">MM74HC04M</text>
<text x="112.7" y="125.5" transform="rotate(-90 112.7 125.5)">6</text>
<text x="155.4" y="125.5" transform="rotate(-90 155.4 125.5)">8</text>
<text x="162.5" y="125.5" transform="rotate(-90 162.5 125.5)">2</text>
<text x="170.5" y="123.7" transform="rotate(-90 170.5 123.7)">MM74HC04M</text>
<text x="174.9" y="125.5" transform="rotate(-90 174.9 125.5)">4</text>
<text x="182" y="125.5" transform="rotate(-90 182 125.5)">6</text>
<text x="188.3" y="123.7" transform="rotate(-90 188.3 123.7)">MM74HC04M</text>
<text x="7.6" y="131.2">B</text>
<text x="50.4" y="126.3" transform="rotate(-90 50.4 126.3)">12</text>
<text x="86" y="126.3" transform="rotate(-90 86 126.3)">10</text>
<text x="217.6" y="126.3" transform="rotate(-90 217.6 126.3)">10</text>
<text x="224.8" y="126.3" transform="rotate(-90 224.8 126.3)">12</text>
<text x="279.8" y="131.2">B</text>
<text x="49.5" y="134.4" transform="rotate(-90 49.5 134.4)">909k 1%</text>
<text x="56.6" y="134.4" transform="rotate(-90 56.6 134.4)">1M 1%</text>
<text x="63.8" y="134.4" transform="rotate(-90 63.8 134.4)">182k 1%</text>
<text x="70.9" y="134.4" transform="rotate(-90 70.9 134.4)">110k 1%</text>
<text x="78" y="134.4" transform="rotate(-90 78 134.4)">221k 1%</text>
<text x="85.1" y="134.4" transform="rotate(-90 85.1 134.4)">100k 1%</text>
<text x="92.2" y="134.4" transform="rotate(-90 92.2 134.4)">36k5 1%</text>
<text x="99.3" y="134.4" transform="rotate(-90 99.3 134.4)">33k2 1%</text>
<text x="111.8" y="134.4" transform="rotate(-90 111.8 134.4)">110k 1%</text>
<text x="118.9" y="134.4" transform="rotate(-90 118.9 134.4)">30k1 1%</text>
<text x="126" y="134.4" transform="rotate(-90 126 134.4)">13k 1%</text>
<text x="133.1" y="134.4" transform="rotate(-90 133.1 134.4)">10k 1%</text>
<text x="140.2" y="134.4" transform="rotate(-90 140.2 134.4)">12k1 1%</text>
<text x="147.3" y="134.4" transform="rotate(-90 147.3 134.4)">24k3 1%</text>
<text x="154.5" y="134.4" transform="rotate(-90 154.5 134.4)">221k 1%</text>
<text x="161.6" y="134.4" transform="rotate(-90 161.6 134.4)">33k2 1%</text>
<text x="174.1" y="134.4" transform="rotate(-90 174.1 134.4)">30k1 1%</text>
<text x="181.2" y="134.4" transform="rotate(-90 181.2 134.4)">68k1 1%</text>
<text x="188.3" y="134.4" transform="rotate(-90 188.3 134.4)">332k 1%</text>
<text x="195.4" y="134.4" transform="rotate(-90 195.4 134.4)">90k9 1%</text>
<text x="202.5" y="134.4" transform="rotate(-90 202.5 134.4)">121k 1%</text>
<text x="209.6" y="134.4" transform="rotate(-90 209.6 134.4)">432k 1%</text>
<text x="216.7" y="134.4" transform="rotate(-90 216.7 134.4)">619k 1%</text>
<text x="223.9" y="134.4" transform="rotate(-90 223.9 134.4)">475k 1%</text>
<text x="232.3" y="137.6">Vrefa</text>
<text x="134.5" y="143.8">1k78 1%</text>
<text x="134.5" y="140.2">10nF 50V</text>
<text x="170.9" y="144.7">470pF 50V</text>
<text x="186" y="148.3">6</text>
<text x="186" y="145.6">1k 1%</text>
<text x="190.7" y="149.1">-</text>
<text x="209.2" y="148.3">10k 1%</text>
<text x="227" y="145.6">SOT 1%</text>
<text x="240.1" y="147.3">100nF 50V</text>
<text x="118.1" y="154.4">Vrefa</text>
<text x="124.6" y="153.6">10</text>
<text x="125.6" y="150">9</text>
<text x="130.2" y="154.4">+</text>
<text x="130.2" y="150.9">-</text>
<text x="138.9" y="151.8">8</text>
<text x="146.9" y="150">4k75 1%</text>
<text x="159.3" y="150">100k 1%</text>
<text x="171.8" y="150">56k2 1%</text>
<text x="186" y="151.8">5</text>
<text x="190.7" y="152.7">+</text>
<text x="199.4" y="150">7</text>
<text x="260.8" y="150.9">TXA0</text>
<text x="24.1" y="158">9</text>
<text x="37.5" y="158">8</text>
<text x="132.7" y="158">LM2902D</text>
<text x="158.5" y="158">3n3F 50V</text>
<text x="183.4" y="158">100pF 50V</text>
<text x="193.1" y="156.2">LM2902D</text>
<text x="206.5" y="158">100pF 50V</text>
<text x="31.2" y="165.1">MM74HC04M</text>
<text x="22.4" y="172.2">10</text>
<text x="23.3" y="168.7">9</text>
<text x="39.3" y="170.4">8</text>
<text x="70.4" y="169.6">+5VA</text>
<text x="90.5" y="169.6">+5V</text>
<text x="110.1" y="169.6">+5V</text>
<text x="129.6" y="169.6">+5V</text>
<text x="149.2" y="169.6">+5V</text>
<text x="183.4" y="171.4">Name</text>
<text x="195.8" y="171.4">Date</text>
<text x="207.4" y="170.4">StarLite Design. S.Peacock</text>
<text x="207.4" y="172.2">5 Countess Close</text>
<text x="22.4" y="179.3">2</text>
<text x="31.2" y="178.5">MM74HC86M</text>
<text x="71.7" y="174.3" transform="rotate(-90 71.7 174.3)">4</text>
<text x="91.4" y="174.3" transform="rotate(-90 91.4 174.3)">14</text>
<text x="110.9" y="174.3" transform="rotate(-90 110.9 174.3)">14</text>
<text x="130.5" y="174.3" transform="rotate(-90 130.5 174.3)">14</text>
<text x="150" y="174.3" transform="rotate(-90 150 174.3)">14</text>
<text x="168.2" y="175.8">Designed:</text>
<text x="168.2" y="179.3">Drawn:</text>
<text x="178.1" y="179.3">S. Peacock</text>
<text x="193.1" y="179.3">17 July 2004</text>
<text x="207.4" y="174">Maupuia</text>
<text x="207.4" y="175.8">Wellington</text>
<text x="207.4" y="177.6">New Zealand</text>
<text x="7.8" y="180.4">A</text>
<text x="22.4" y="182.9">3</text>
<text x="27" y="183.8">+</text>
<text x="27" y="180.3">-</text>
<text x="35.7" y="181.1">1</text>
<text x="49.6" y="185.6">+5V</text>
<text x="57.9" y="185.6">100nF 50V</text>
<text x="72.6" y="180.1" transform="rotate(-90 72.6 180.1)">V+</text>
<text x="74.8" y="180.3">LM2902D</text>
<text x="77.6" y="185.6">100nF 50V</text>
<text x="92.2" y="181.7" transform="rotate(-90 92.2 181.7)">VCC</text>
<text x="94.4" y="180.3">MM74HC74AM</text>
<text x="97.1" y="185.6">100nF 50V</text>
<text x="111.8" y="181.7" transform="rotate(-90 111.8 181.7)">VCC</text>
<text x="114" y="180.3">MM74HC04M</text>
<text x="116.7" y="185.6">100nF 50V</text>
<text x="131.3" y="181.7" transform="rotate(-90 131.3 181.7)">VCC</text>
<text x="133.5" y="180.3">MM74HC04M</text>
<text x="136.2" y="185.6">100nF 50V</text>
<text x="150.9" y="181.7" transform="rotate(-90 150.9 181.7)">VCC</text>
<text x="153.2" y="180.3">MM74HC86M</text>
<text x="168.2" y="182.9">Checked:</text>
<text x="280" y="180.4">A</text>
<text x="21.5" y="191.8">12</text>
<text x="21.5" y="188.2">13</text>
<text x="27" y="189.2">-</text>
<text x="31.2" y="187.4">LM2902D</text>
<text x="35.7" y="190">14</text>
<text x="53.5" y="191.8">4u7F 25V</text>
<text x="72.6" y="186.6" transform="rotate(-90 72.6 186.6)">GND</text>
<text x="91.4" y="191.3" transform="rotate(-90 91.4 191.3)">7</text>
<text x="92.2" y="186.6" transform="rotate(-90 92.2 186.6)">GND</text>
<text x="110.9" y="191.3" transform="rotate(-90 110.9 191.3)">7</text>
<text x="111.8" y="186.6" transform="rotate(-90 111.8 186.6)">GND</text>
<text x="130.5" y="191.3" transform="rotate(-90 130.5 191.3)">7</text>
<text x="131.3" y="186.6" transform="rotate(-90 131.3 186.6)">GND</text>
<text x="150" y="191.3" transform="rotate(-90 150 191.3)">7</text>
<text x="150.9" y="186.6" transform="rotate(-90 150.9 186.6)">GND</text>
<text x="168.2" y="186.5">Approved:</text>
<text x="203.8" y="190.9">Size.</text>
<text x="205.7" y="188.2">© 2003, StarLite Design.</text>
<text x="211" y="190.9">Part No.</text>
<text x="237.7" y="190.9">DWG No.</text>
<text x="273.2" y="190.9">Rev.</text>
<text x="27" y="192.7">+</text>
<text x="31.2" y="196.3">LM2902D</text>
<text x="71.7" y="192.1" transform="rotate(-90 71.7 192.1)">11</text>
<text x="168.2" y="193.6">PCB Rev:</text>
<text x="168.2" y="196.3">File Name.</text>
<text x="203.8" y="192.7">A3</text>
<text x="237.7" y="192.7">AMSATZL-2004031202</text>
<text x="237.7" y="196.3">Date &amp; Time.</text>
<text x="259.8" y="196.3">Sheet.</text>
<text x="273.2" y="192.7">A00</text>
<text x="23.3" y="202.5">1</text>
<text x="57.6" y="202.5">2</text>
<text x="91.9" y="202.5">3</text>
<text x="126.2" y="202.5">4</text>
<text x="160.6" y="202.5">5</text>
<text x="168.2" y="198.9">F:\Kiwi-sat\KiwiSat.ddb - Documents\mod0.sch</text>
<text x="194.9" y="202.5">6</text>
<text x="229.3" y="202.5">7</text>
<text x="237.7" y="198.9">20-Jul-2004</text>
<text x="251" y="198.9">22:08:18</text>
<text x="263.7" y="202.5">8</text>
<text x="264.3" y="198.9">7</text>
<text x="267.9" y="198.9">of</text>
<text x="270.5" y="198.9">10</text>
</g>
</svg>
